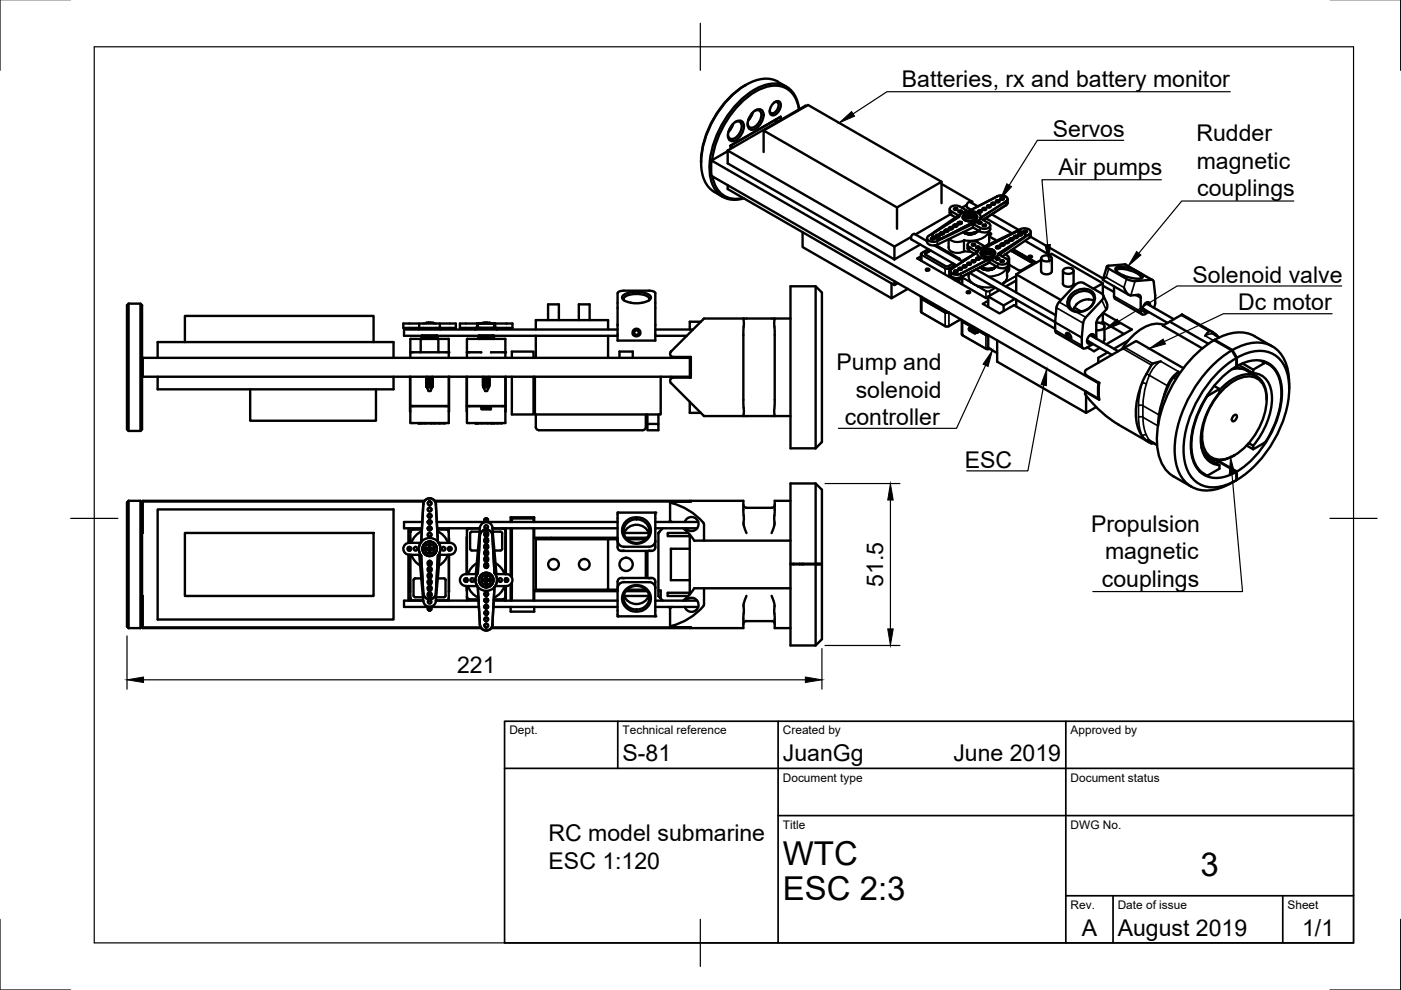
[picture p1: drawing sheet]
<svg xmlns="http://www.w3.org/2000/svg" width="297mm" height="210mm" viewBox="0 0 297 210" stroke-linecap="round" stroke-linejoin="round" font-family="sans-serif">
<!-- layer: Visible -->
<g fill="none" stroke="#000" stroke-width=".51">
<path d="M158.1 18a20.3 20.3 0 0 0-9.5 16.2M166.7 18.4a6.6 6.6 0 0 0-8-.7 20.7 20.7 0 0 0-10 17.5 6.8 6.8 0 0 0 4.5 6.5M148.6 34.2v.3M150.9 37.3l82 47.2h.1M150.9 34v3.3M151.1 37.4a5.1 5.1 0 0 0 6.5 4.6M154.3 32.1l-3.4 1.9 82 47.3M154.3 39.3v.8l35.3 20.3 .8-.4M154.3 31.9v2.7l35.3 20.4M154.3 31.9l35.3 20.4M154.9 30.9v.7M154.9 30.9l.5 .3"/>
<path d="M155.3 26.4l-.8 1.4M155.4 26.3l-.3 .7-.6 .9M155.6 26.1a1.31 1.31 0 0 1 1.9-.2 3.1 3.1 0 0 1-2.3 4 1.21 1.21 0 0 1-.8-1.7 4 4 0 0 1 1.2-2.1zM155.9 25.9a.99 .99 0 0 1 1.2 .2 .99 .99 0 0 1 .1 1.2l-.4 .9a1.75 1.75 0 0 1-2.1 1.1l-.4-.7M159.5 24l-.8 1.4M159.6 23.9l-.3 .7-.7 .9M159.8 23.7a1.31 1.31 0 0 1 1.9-.2 3.1 3.1 0 0 1-2.4 4 1.21 1.21 0 0 1-.7-1.7 4 4 0 0 1 1.2-2.1zM160.1 23.5a.99 .99 0 0 1 1.2 .2 .99 .99 0 0 1 .1 1.2l-.4 .9a1.75 1.75 0 0 1-2.2 1.1l-.3-.7M161.9 32.2v-4.5l9.4-5.4 28.3 16.2v4.6M161.9 27.7l28.3 16.3M164 21.9a.86 .86 0 0 1 1.5 0 2.16 2.16 0 0 1-1.8 2.5 1.44 1.44 0 0 1 0-2.1zM164.2 21.7l.4-.1a1.09 1.09 0 0 1 .1 1.8 .97 .97 0 0 1-1.4 .4l-.1-.3"/>
<path d="M164.3 25.5l.6 .3M164.6 25.6v-.3l-9.7 5.6M165.5 24.8l-.9 .5M165.5 24.8v.6M165.5 24.8l-10.6 6.1M169.4 23.2a5.1 5.1 0 0 0-6-5 14.5 14.5 0 0 0-8.9 6.8 20.9 20.9 0 0 0-3.5 8.9M169.4 23.2a5.4 5.4 0 0 0-5-5.5 12.1 12.1 0 0 0-8.4 4.5 20.3 20.3 0 0 0-5.5 14.7 5.4 5.4 0 0 0 5 5.5l2.2-.3M170.9 22.5l-.1-.1-16.5 9.5M199.6 38.5l-9.4 5.5v4.5M199.6 39l6.5 3.8v.3M170.2 49.2v3.2l18.8 10.8M189.6 52.3v2.7"/>
<path d="M189.6 59.6v.8M193.1 50.3l-3.5 2M193.9 49.6l2.7 1.5M193.9 49.6a.76 .76 0 0 0-.6 1.2l9.5 5.5M195.1 51.9l-5.5 3.1M195.3 54.3l-.8 .5 14.6 8.4 .4-.3M196.3 57.1l.5-.1 .2 .2-.4 .2zM196.6 50.5a1.3 1.3 0 0 0 .4 1.4 1.3 1.3 0 0 0 1.4 .1l.4-.1M196.6 51l-.2 .1M196.8 52.8l-1.5 .9v1.6M197.3 53.1l-1.1 .6v.3l4.4 2.5h.4M197.3 50.6l.5-.2 .3 .3-.5 .1z"/>
<path d="M197.3 53.1l-1.2 .8M198 49.3l-.2 .3a1.04 1.04 0 0 0 1.4 1l.7-.2M198 49.4l-.2 .2a1.04 1.04 0 0 0 1.4 1l.7-.2M198.1 52l6 3.5M198.2 52v.1M198.3 50l.5-.1 .2 .2-.4 .2zM198.5 49.9l.4-.1 .3 .2-.5 .2zM198.5 49.9l.4-.1 .3 .2-.4 .2zM198.6 52.3h.5l4.4 2.7M198.7 52.3l.3 .1M199.1 52.4l4.3 2.5M199.2 49.5l.5-.2 .3 .3-.5 .1z"/>
<path d="M199.4 49.4l.5-.2 .3 .3-.5 .1zM199.9 50.4l5.9-3-5.9 3.1M200.2 48.9l.4-.1 .3 .2-.5 .2zM200.3 48.8l.5-.1 .3 .2-.5 .2zM200.4 48.8l.4-.1 .3 .2-.5 .2zM201.1 48.4l.5-.2 .3 .3-.5 .2zM201.1 50.7v1.8M201.3 48.3l.5-.2 .2 .3-.4 .2zM201.3 44.3v.8M201.4 45.1l.3 .5M201.5 57.5a1.31 1.31 0 0 0 .5 1.3 1.31 1.31 0 0 0 1.4 .1l.3-.1M201.5 45.4l-7.4 4.3"/>
<path d="M201.7 44.8l1.5 .9-6.6 4.6a1.05 1.05 0 0 0 1.4 1l.8-.2M201.7 45.6l.9 .5M202 47.8l.5-.1 .3 .3-.5 .1zM202.1 55.9l-1.1 .6M202.2 44.2l.5-.1 .3 .3-.5 .1zM202.2 47.7l.5-.1 .3 .3-.5 .1zM202.3 57.5l.4-.2 .3 .3-.5 .2zM203 47.3l.5-.2 .2 .3-.4 .2zM203.1 59l-.7 .4M203.2 44.8l.4-.2 .3 .3-.5 .1zM203.2 47.2l.4-.2 .3 .3-.5 .2zM203.2 56.9l.5-.1 .2 .3-.4 .1z"/>
<path d="M203.2 58.9l-.7 .5M203.3 45.9l-5.3 3.5M203.4 54.8v.3M203.7 58.8l5.9-3.1v-.7v.7zM203.9 58.7v1.5M204.1 56.4l.5-.1 .3 .2-.5 .2zM204.2 49.2h.1M204.3 45.6a2.01 2.01 0 0 1 2.9 .3 1.32 1.32 0 0 1-1.8 1 1.17 1.17 0 0 1-1.3-1zM204.3 49.2v.1M204.4 49.2v.2M204.4 49.3v.1M204.5 49.3l.1 .2"/>
<path d="M204.7 49.3v.2M204.7 46.8l-.1-.6a1.08 1.08 0 0 1 1-.7 1.08 1.08 0 0 1 1.1 .7l-.1 .6M204.7 45.9l-.5 .4M204.8 49.4v.2M204.9 49.4v.2M204.9 43.5l-1 .5M205 49.4v.2M205 44l.9 .5M205.1 55.9l.5-.2 .2 .3-.4 .1zM205.1 49.4v.2M205.1 51.9l.2 1.1 1.4 .8M205.2 49.4v.2"/>
<path d="M205.3 49.4v.3M205.3 45.6l.2 .5M205.3 45.6l.3 .1M205.3 45.6l-.2 .1 .3 .1M205.3 45.9l.1 .3M205.3 45.9h.1M205.4 57.9v.7M205.4 49.4v.3M205.4 44.7h-.2l-1.7-.9-.7-.2a.97 .97 0 0 0-1.3 1l.2 .2M205.4 44.7a2.17 2.17 0 0 0-2 1.2 2.79 2.79 0 0 1 3.9-.8 1.05 1.05 0 0 1 .6 1.2 1.05 1.05 0 0 1-1 .8l-1 .3a2.17 2.17 0 0 0 2-1.2M205.4 49.5v.2M205.5 49.5v.2"/>
<path d="M205.5 57.8l18.2 10.5M205.6 46.1l.4 .2M205.6 49.5v.2M205.7 49.5v.2M205.7 45.7h-.1v.4l-.3 .2-.2-.1 .3-.3M205.7 45.7v.4M205.7 45.7l.3-.1 .2 .1-.2 .1M205.8 49.5v.2M205.9 59.8l-.1 .1M205.9 49.4v.3M205.9 45.9v.3zM205.9 45.9l.3 .3-.2 .1"/>
<path d="M206 49.4v.3M206 45.6l-.2 .5M206 55.3l.5-.1 .3 .2-.5 .2zM206 51.8l.5-.1 .3 .2-.5 .2zM206.1 49.4v.2M206.1 42.8l-.2 .1M206.2 49.4v.2M206.3 48.2l-7.6 3.7M206.3 47.5l-7.6 3.6M206.3 49.4v.2M206.4 49.4l-.1 .2M206.4 49.4v.2"/>
<path d="M206.5 49.4v.2M206.6 45.9l.5 .4M206.6 49.3v.2M206.7 49.3v.2M206.8 49.3v.1M206.8 49.2v.2M206.9 49.2v.2M206.9 57.1l16.9 9.7M206.9 49.2v.1M207 54.8l.4-.2 .3 .3-.5 .2zM207 52.4l.4-.2 .3 .3-.5 .1zM207 49.2v.1"/>
<path d="M207.1 49.2h.1M207.1 49.1v.1M207.1 53.5l-5.5 3.7a1.04 1.04 0 0 0 1.4 1l.7-.2M207.2 49.1a2.35 2.35 0 0 1-3 .1M207.2 53.5a1.93 1.93 0 0 1 2-1.2 1.88 1.88 0 0 0-2 1.4 2.03 2.03 0 0 0 2.2 1.3 2.2 2.2 0 0 0 2.3-1.2M207.3 43.8l-1.6-1a.76 .76 0 0 0-.6 1.2M207.4 44.8l.4-.2 .3 .3-.5 .1zM207.4 47.2l.4-.2 .3 .3-.5 .2zM207.5 48.9a3.4 3.4 0 0 1-3.2 .3v.1M207.9 46.2v.1l2 1.2a.97 .97 0 0 1-1.4 1l-.7-.2-1.5-.8v.7M207.9 46.2v.1M208 56.8h.1"/>
<path d="M208.1 53.2a2.01 2.01 0 0 1 2.9 .3 1.32 1.32 0 0 1-1.8 1 1.17 1.17 0 0 1-1.3-1zM208.1 56.8v.1M208.2 56.8v.2M208.3 44.2l.5-.1 .3 .3-.5 .1zM208.3 47.7l.5-.1 .3 .3-.5 .1zM208.3 56.9v.1M208.4 56.9v.2M208.5 54.3l-.1-.5a1.08 1.08 0 0 1 1-.7 1.08 1.08 0 0 1 1.1 .7l-.1 .5M208.5 53.5l-.5 .4M208.6 57v.1M208.6 57v.2M208.7 57v.2"/>
<path d="M208.8 57v.2M208.9 53.7l.2 .2 .4-.2 .3 .2 .2-.2M208.9 57v.2M209 57v.2M209 46.3l5.5 3.2M209.1 53.2l.2 .5M209.1 57v.2M209.1 53.2l.3 .1M209.1 53.2l-.2 .1 .3 .2M209.1 53.5l.1 .3-.1-.3M209.2 53.5l-.3 .2M209.2 57v.3"/>
<path d="M209.3 57v.3M209.3 43.7l.4-.2 .3 .3-.5 .2zM209.4 53.3v.4M209.4 57v.3M209.4 53.3h.1M209.5 57v.3M209.5 53.3v.4M209.6 57v.3M209.6 55l-5.9 3M209.7 57v.3M209.7 49.4l.5 .2-.5 .2M209.7 50.1l1.4 .8 .1 .2"/>
<path d="M209.7 49v2M209.7 53.5l.3 .2M209.7 53.5v.3M209.8 57v.2M209.8 53.2l-.2 .5M209.8 53.2l.2 .1M209.8 53.2l-.3 .1M209.9 57v.2M210 47.8a1.25 1.25 0 0 1-.5 1.3 1.25 1.25 0 0 1-1.4 .1l-1.8-1M210 57v.2M210 53.3l-.2 .2M210.1 57v.2"/>
<path d="M210.2 43.1l.5-.1 .3 .3-.5 .1zM210.2 57v.2M210.2 45.4l5.8 3.4M210.3 57v.1M210.4 56.9v.2M210.4 53.5l.5 .4M210.5 56.9v.2M210.6 56.8v.2M210.7 56.8v.2M210.7 56.8v.1M210.8 56.8v.1M210.9 56.8h-.1"/>
<path d="M210.9 56.7v.1M211 56.7a2.31 2.31 0 0 1-3.1 0v.1M211.2 42.6l.4-.1 .3 .2-.5 .2zM211.2 52.4l.4-.2 .3 .3-.4 .1zM211.2 54.8l.4-.2 .3 .3-.4 .2zM211.3 56.5a3.5 3.5 0 0 1-3.4 .2M211.4 52.3l.4-.2 .3 .3-.5 .1zM211.7 53.8a1.93 1.93 0 0 1-2 1.2l.2-.1M212.1 42.1l.5-.2 .2 .3-.4 .1zM212.1 51.8l.5-.1 .3 .2-.5 .2zM212.1 55.3l.5-.1 .3 .2-.5 .2zM212.3 51.7l.5-.1 .3 .2-.5 .2z"/>
<path d="M213 59.8v.1M213.1 51.3l.4-.2 .3 .3-.5 .1zM213.1 53.9a1.17 1.17 0 0 1 .9 1v2.2M213.2 51.2l.5-.2 .3 .3-.5 .1zM213.3 42.7l-5.4 3.5M213.3 43.5l-4.9 3.1M213.3 42.7l.2-.2a1.04 1.04 0 0 0-1.4-1l-.7 .2-6 3M213.5 56.6v2M213.6 42.2v1l-.3 .3M213.7 55.4v.8a1.5 1.5 0 0 1-2.1 .5l-1.7-1v-.8l1.7 1M214 56.1l2 1.2M214 50.7l.5-.1 .2 .3-.4 .1z"/>
<path d="M214 50.7l.5-.1 .3 .3-.5 .1zM214.2 50.6l.5-.1 .2 .3-.4 .1zM214.2 53.2h.3l4.5 2.7M214.3 53.1l.2 .1M214.5 53.2l4.4 2.5M214.8 52.8l4.9 2.9M214.9 50.2l.5-.2 .3 .3-.5 .2zM215.1 50.1l.5-.2 .3 .3-.5 .2zM215.2 49.2l-6 3.1 6-3M215.2 49.3l.7-.2a1.04 1.04 0 0 1 1.4 1l-5.6 3.7M215.2 49.2l.7-.2a1.04 1.04 0 0 1 1.4 1.1l-.2 .2M215.5 59.5l-2.2 1.2"/>
<path d="M215.5 58.2l9.4 5.4M215.5 58.2v3.8M215.9 49.6l.4-.1 .3 .3-.5 .1zM216.1 57.3h.4M216.1 49.5l.4-.1 .3 .3-.5 .1zM216.3 48.6l.8-.2a1.05 1.05 0 0 1 1.4 1l-6.6 4.6 1.7 1.1a.97 .97 0 0 1-1.3 1l-.7-.2M216.3 48.6l-7.5 3.6a3.5 3.5 0 0 0-2.6-1 .86 .86 0 0 0-1 1l2 1.2v.1M217 49l.5-.1 .3 .2-.5 .2zM217.3 51l5.2 3.1M218.1 54.4l.4-.2 .3 .3-.5 .1zM218.5 50.2l15.4 8.9M218.5 49.2v.9l-.3 .3-5.7 4"/>
<path d="M218.9 55.7v.3l-2.4 1.3M220.7 54.8v2.7M220.7 55.1l-5.2 3.1M220.8 54.5a1.42 1.42 0 0 1 2.2 .3 1.32 1.32 0 0 1-2.3 0zM222.3 54.2l.7-.4 10.8 6.3v2.4M223 54.8v2.7a1.32 1.32 0 0 1-2.3 0M225.4 57.4v2.8a1.32 1.32 0 0 0 2.2 0v-2.8M225.4 57.2a1.42 1.42 0 0 1 2.2 .2 1.32 1.32 0 0 1-2.2 0zM234.5 58.8l-.6 .5 5.5 3.2M234.7 56.5l-.9 2.8M236.7 57.5v-.2a4.5 4.5 0 0 1 3.8 .4l.4 .2a1.16 1.16 0 0 1 1 1.1M238.4 56.1l-3.4 .2-.3 .2 .4 .5 3.7 2.1 .8 .3 1.1 .2"/>
<path d="M238.4 56l.3 .1M238.7 56.1l5.7 3.3M240.7 59.6l3.4-.3h.3l.2 .6M242.1 58.2l.2 .5a3.5 3.5 0 0 1-3.1 .1l-1.2-.5a2.35 2.35 0 0 1-1.5-1.3 1.14 1.14 0 0 1 1.3-.4l1.9 .3 1.3 .6 1.1 .7M244.6 59.9l.3 2.7M27.3 64.4h2.5l.3 .3v26.3l-.3 .4M27.3 64.4l-.4 .3v26.3l.4 .4M27.3 64.4v27M29.8 64.4v27M30.1 75.9h116.2M30.1 79.9h116.2M30.3 75.9v4"/>
<path d="M33.4 79.9v2.6h50v-2.6M33.4 75.9v-3.4h50v3.4M39.2 72.5v-5.5h40v5.5M86.9 79.9l.1 7.3M87 71.9v4M87 79.9v6.2h.6M87 74.7h8.2M87.1 71.9h8M87.1 71.8l-.1 .1M88.8 69.5v.4M88.9 68.6v.9M89.3 71.8l-.2 2.9"/>
<path d="M89.5 71.2v.7v-.7M89.5 71.2v.7M89.6 71.2v.7M89.7 71.2v.7M89.8 71.2v.7M89.9 71.2v.7M90 71.2v.7M90.1 71.2v.7M90.2 71.2v.7M90.3 71.2v.7M90.4 79.9l.2 .1M90.4 71.2v.7"/>
<path d="M90.5 71.2v.7M90.6 80h1M90.6 80l-.2 .1M90.6 71.2v.7M90.7 71.2v.7M90.8 71.2v.7M90.8 68.4l.1 .1M90.8 68.4l-.7 .2M90.9 71.2v.7M90.9 68.4h.4M91 71.2v.7M91.1 71.2v.7"/>
<path d="M91.2 71.2v.7M91.3 71.2v.7M91.3 68.4l-.1 .1M91.3 68.4l.7 .2M91.4 71.2v.7M91.5 71.2v.7M91.6 71.2v.7M91.7 71.2v.7M91.7 79.9l-.1 .1 .1 .1M91.8 71.2v.7M91.9 71.2v.7M92 71.2v.7"/>
<path d="M92.1 71.2v.7M92.2 71.2v.7M92.3 71.2v.7M92.4 71.2v.7M92.5 71.2v.7M92.6 71.2v.7M92.7 71.2v.7M92.9 71.8l.1 .1M92.9 71.9l.1 2.8M93.3 68.6v.9h-7.8v-.9h11.1v.9h-3.3M93.4 69.5v.4M95.1 71.8v4.1"/>
<path d="M95.1 79.9v9.8l-8.1-.1M95.2 79.9l-.1 7.3M98.9 79.9l.1 7.3M99 79.9v9.8l8.2-.1M99.1 71.9h8M99.1 71.8l-.1 4.1M100.8 69.5v.4M101.2 68.6v.9h-3.7v-.9h11.1v.9h-3.6v-.9M101.3 68.6v.9h3.5v-.9M101.4 71.2v.7M101.5 71.2v.7v-.7M101.5 71.2v.7"/>
<path d="M101.6 71.2v.7M101.7 71.2v.7M101.8 71.2v.7M101.9 71.2v.7M102 74.7h-3M102 71.2v.7M102.1 71.2v.7M102.2 71.2v.7M102.3 71.2v.7M102.4 79.9l.2 .1M102.4 71.2v.7M102.5 71.2v.7"/>
<path d="M102.6 80h1M102.6 80l-.2 .1M102.6 71.2v.7M102.7 71.2v.7M102.8 68.4l.1 .1M102.8 71.2v.7M102.8 68.4l-.7 .2M102.9 71.2v.7M102.9 68.4h.4M103 71.2v.7M103.1 71.2v.7M103.2 71.2v.7"/>
<path d="M103.2 68.4v.1M103.2 68.4h.1M103.3 71.2v.7M103.3 68.4l.7 .2M103.4 71.2v.7M103.5 71.2v.7M103.6 71.2v.7M103.7 71.2v.7M103.7 79.9l-.1 .1 .1 .1M103.8 71.2v.7M103.9 71.2v.7M104 71.2v.7"/>
<path d="M104.1 71.2v.7M104.1 74.7h3.1M104.2 71.2v.7M104.3 71.2v.7M104.4 71.2v.7M104.5 71.2v.7M104.6 71.2v.7M104.6 71.2v.7v-.7M104.7 71.2v.7v-.7M105.4 69.5v.4M107.1 71.8l.1 .1M107.1 71.9v4"/>
<path d="M107.1 79.9v9.7M107.2 79.9l-.1 7.3M108.5 75.9v-1.4h4.6v1.4M108.5 79.9v8h4.6v-8M113.4 79.9v8h26.7v-8M113.6 69.9v-2h15.3v2M113.6 71.2v4.7M116.2 67.9v-3.4h2.3v3.4M122.7 67.9v-3.4h2.3v3.4M128.9 71.2v4.7M130.9 69.9h-45.2v1.3h45.2M131.3 75.9v-1.4h2.9v1.4"/>
<path d="M132.3 61.6h5.3a1.24 1.24 0 0 1 1.3 .6v10h-8v-10M132.3 61.6a1.26 1.26 0 0 0-1.3 .5M132.3 63.7l-.1-.2a2.04 2.04 0 0 1 2.2-1.1h1.7a1.75 1.75 0 0 1 1.6 1.1l-.1 .2M134.2 70.9a.8 .8 0 0 1 .8-1.1 .8 .8 0 0 1 .6 1.1 .8 .8 0 0 1-1.3 .2l-.1-.2M136.1 64.2a2.19 2.19 0 0 0 1.9-1.1 2.24 2.24 0 0 0-2.3-1.2l-2.1 .1a1.89 1.89 0 0 0-1.7 1.1 2.39 2.39 0 0 0 2.1 1.1h2.1M138.9 71.2h6.7M138.9 69.9h8M142.2 74.5h.1M142.2 74.5v.1M142.2 75.5v.4M142.2 79.9v.4M142.3 74.5a.67 .67 0 0 0-.2 .8 .67 .67 0 0 0 .6 .4h3.8v4.4h-3.8a.67 .67 0 0 0-.6 .4 .67 .67 0 0 0 .2 .7"/>
<path d="M146.2 75.7v.2M146.2 79.9v.2M146.3 75.9v4M148.6 68.2h-2.4v1.7M157.7 67.5l-.1 20.7h6.6v-20.7M157.7 67.5h-8.4l-7 7M157.7 67.5h6.5M164.2 67.5h3.4M167.6 60.7h5.3l1.4 1.3v31.7l-1.4 1.4h-5.3zM172.9 60.7v34.4M189 60.1v3.1l3.5-2M195.3 62.9l.1 3.4 5 2.9h.7l2.6-1.5"/>
<path d="M195.3 63.1l.1 .3 5 2.8h.8M203.9 67.9v3.1l5.1 2.9h.8M203.9 67.9l.2 .3M204.9 61.9l.5-.2 .3 .3-.5 .2zM205.5 69.6l.3 .1v.5l-.3-.2zM205.8 69.4v-.2l-1.7-1 4.9 2.8M205.9 70.1l-.1 .1M205.9 69.9l.3 .1 .1 .4-.3-.1zM206 69.3l-.6 .3M206.3 70.4h-.1M206.4 70.1l.3 .1v.5l-.3-.1zM206.5 69.5l-.6 .4"/>
<path d="M206.9 69.8l-.5 .3M207.1 70.5l.2 .1v-.6l1.7 1M207.3 70.4l-.6 .3M207.3 60.7h.1M209.1 71l.5 .1M209.5 63.8l-1.1 .6 3.5 2.1 3.1-1.8 8.7 5M209.5 62.9l3.3 1.9v1.1M209.5 62.9v2.2M209.5 71.1v2.7l1.9 1.1M211.4 72.2v4.5l18.9 10.8M211.9 61.5l-2.4 1.4M215.2 63.4l-2.4 1.4"/>
<path d="M215.5 63.6v1.4M223.7 70l.3 .6 5.6 3.2M223.7 68.4v1.6M226 70.7l.2-.1a.98 .98 0 0 1 .8 1.4h-.3l-.6-.4zM226.7 70.7a.44 .44 0 0 0-.2 .6 .44 .44 0 0 0 .6 .2M227 62.5a3.4 3.4 0 0 1 4.7-.6 2.48 2.48 0 0 1-1.2 3.8 3 3 0 0 1-3.7-.2 1.99 1.99 0 0 1 .2-3zM227.4 62.8a3 3 0 0 1 4.1-.5 2.24 2.24 0 0 1-1.2 3.4 2.35 2.35 0 0 1-3.6-1 2.21 2.21 0 0 1 .7-1.9zM227.6 65.8l.2-.6 1.4 .9M229.4 71.5v1.7l.2 .7 .7-.1 1.4-.9M229.6 68.5l-.2 3M230.2 67.3l-.4 .6-.1 .6M230.3 78.4a.76 .76 0 0 0 .1 1.2l2.7 1.6"/>
<path d="M230.5 73.7l1.4 .8 1.3-.7M230.8 63.5l1.1 .3M230.8 63.5a2.77 2.77 0 0 0-2.9 1.6v.2M230.9 72.4l-.2 .1-.2-.3 5.3 3M231.1 71l6 3.5M231.1 71l.4 .1 .1 .2M232 71.5a.53 .53 0 0 0-.2-.6 .53 .53 0 0 0-.7 .1l-.6 .9a.59 .59 0 0 0 0 .8 .59 .59 0 0 0 .9 0M232.4 68.6v3.2M232.4 68.4h.5a.97 .97 0 0 1 1.2 1.1 1.63 1.63 0 0 1-1.7 .5M233.5 62.2l-3.7-2.2a1.56 1.56 0 0 0-1.8 .4l-3.8 4.2-.5 3.8M233.6 62.2a.88 .88 0 0 1 0 1.5M233.6 63.7l-3.4 3.6"/>
<path d="M233.8 66.4v1.8l4.5 2.6M233.8 60.6l2.4 1.3M233.8 68.2l-.4 .3M233.8 60.1l-2 1.1M233.9 62.6a3.3 3.3 0 0 1 .8 2.7l-.2 .3M233.9 66.4l6.1 3.5-5.5 3.1M234.2 69.2v2.8M234.2 71.9l-.4 .6M234.5 65.7l-1.7 1.9-.4 1M234.8 74.7l-1.9 1.2-.1 1M236.2 62.8l.3 .6 5.6 3.2M236.2 60.7v2.1"/>
<path d="M238.1 73.9l-7.8 4.5M238.1 73.9l2.8-1.6 10 5.8M238.3 60.9a2.36 2.36 0 0 0 1.5 1.7l1.5-.1M239.2 72.2l-3 1.7M241.3 62.5h.2l.3 .4 .1 3.5 .5 .3 1.1-.5M242.3 65.4l5.2 3.1M242.3 65.4l.2 .3 .2-.1M243.4 64.5l-.1-.2-.4-.1 6 3.5M243.8 64.8a.53 .53 0 0 0-.2-.7 .53 .53 0 0 0-.7 .2l-.6 .8a.59 .59 0 0 0 0 .8 .59 .59 0 0 0 .9 0M244.9 62.6v1.7M244.9 64.3l-.3 .9M246.1 76.6l-.6 .2a1.83 1.83 0 0 0-1.9 1.5l-.2 .5a16.4 16.4 0 0 0-2.3 11.2 5.6 5.6 0 0 0 1.8 3.3l.4 .2a1.07 1.07 0 0 0 1.2 .5"/>
<path d="M246.8 68.9a5.8 5.8 0 0 0-5.8 1.5 14.7 14.7 0 0 0-3.1 3.6M248 68.2l8.2 4.7M249.9 78.8l-1.7 2.2-1.4 2.9M250.4 66.8l-3.9 2.2 8.4 4.9M250.6 66.7l6.6 3.7M250.6 66.7l-.2 .1M250.6 66.7h.1M255.5 71.2l.4-.5a.78 .78 0 0 1 .6-.5 .78 .78 0 0 1 .8 .3l1 1M257.4 72.1l3.8 2.2 .9 1.6v1.8M257.4 72.1a26.9 26.9 0 0 0-12.1 20.7 9.4 9.4 0 0 0 2.8 7.7l4.5 2.7M257.5 71l1 .6M257.5 72v.2"/>
<path d="M257.5 72l3.8 2.2M257.5 72a8.5 8.5 0 0 1 8.5-.7l3.7 2.1M261.1 78.3l1.8-.2a6.8 6.8 0 0 1 3.6 1.7M261.2 74.3a26.8 26.8 0 0 0-12.2 21 8.8 8.8 0 0 0 3.6 7.9 7.8 7.8 0 0 0 7.2-.1l2.3-1.3M261.3 74.2l.2 .4a3.5 3.5 0 0 1 .7 3h-.1M261.3 74.2a8.6 8.6 0 0 1 8.5-.7 7.9 7.9 0 0 1 3.4 6.2l.1 1.6M262 77.7l.9 .5M262.1 77.7l.6 .3M262.1 77.7a21.3 21.3 0 0 0-9.6 16.7 6.7 6.7 0 0 0 3.2 6.5 7.1 7.1 0 0 0 6.4-.9M262.1 75.9a24.7 24.7 0 0 0-11.2 19.4 8.1 8.1 0 0 0 3.3 7.3 7.2 7.2 0 0 0 6.6-.1l1.3-.7M262.3 77.6a6.6 6.6 0 0 1 7.1-.3 7.1 7.1 0 0 1 2.4 6 21.3 21.3 0 0 1-9.5 16.7M262.3 75.8a8 8 0 0 1 7.8-.6 7.3 7.3 0 0 1 3.2 5.8 23.2 23.2 0 0 1-5.4 15.7 21.1 21.1 0 0 1-5.6 5"/>
<path d="M262.7 77.4l3 1.7M263.4 77.1l2.3 1.3M264.5 78.4l.2 .4M265.7 79.1a4.3 4.3 0 0 1 3.9 4.4 15.9 15.9 0 0 1-3.9 11M267.7 76.5l1.2 .7M268.4 76.9l-2.7 1.5v.7M268.4 76.9a6 6 0 0 1 3.2 5.4 18.6 18.6 0 0 1-3.5 11.6l-2.4 1.4M27.3 91.4h2.5M53 82.5v6.7h26.7v-6.7M87.6 86.1h-.6v3.5M87.6 86.1h7.5M88.7 89.8h.1"/>
<path d="M88.7 89.7v.1M88.8 89.8h.3M89.1 89.8h.4M89.1 89.7v.1M89.5 89.7v.1M89.9 89.7l-.4 .1M90.3 89.7l-.4 .1M90.3 89.8h1.2M90.4 80.1h1.3M90.4 80.3h1.3M90.4 80.4h1.3M90.4 80.6h1.3"/>
<path d="M90.4 80.7h1.3M90.4 80.9h1.3M90.4 81.1h1.3M90.4 81.2h1.3M90.4 81.4h1.3M90.4 81.5h1.3M90.4 81.7h1.3M90.4 80.1h.1M90.4 80.3v.1M90.4 80.6v.1M90.4 80.9h.1M90.4 81.1v.1"/>
<path d="M90.4 81.4v.1M90.4 81.7h.1M90.4 80.1l.2 .1M90.4 80.4l.2 .1M90.4 80.7l.2 .1M90.4 80.9l.2 .1M90.4 81.2l.2 .1M90.4 81.5l.2 .1M90.4 81.7l.2 .1M90.4 81.9h1.3M90.4 81.9l.1 .1M90.5 82v.1"/>
<path d="M90.5 82h1.2M90.5 82.1h1.1M90.6 80.2h1M90.6 80.5h1M90.6 80.8h1M90.6 81h1M90.6 81.3h1M90.6 81.6h1M90.6 81.8h1M90.6 82.1h1M90.6 81.8l-.2 .1M90.6 80.2l-.2 .1"/>
<path d="M90.6 80.5l-.2 .1M90.6 80.8l-.2 .1M90.6 81l-.2 .1M90.6 81.3l-.2 .1M90.6 81.6l-.2 .1M91.5 89.7v.1M91.6 82.1l-.3 .8h-.4l-.4-.8M91.6 81.8l.1 .1M91.7 82l-.1 .1M91.7 81.9v.1M91.7 80.1l-.1 .1 .1 .1M91.7 80.4l-.1 .1 .1 .1"/>
<path d="M91.7 80.7l-.1 .1 .1 .1M91.7 80.9l-.1 .1 .1 .1M91.7 81.2l-.1 .1 .1 .1M91.7 81.5l-.1 .1 .1 .1M91.7 80.1h.1M91.7 80.3v.1M91.7 80.6v.1M91.7 80.9h.1M91.7 81.1v.1M91.7 81.4v.1M91.7 81.7h.1M91.7 81.7l-.1 .1"/>
<path d="M92 89.7v.1M92.2 89.7l-.7 .1M92.2 89.8h.9M93.1 89.7h.2M93.3 89.8h.9M94.2 89.7h.2M99 86.1h.6M99.6 86.1h2.5v.7h2v-.7h2.5M99.6 86.1h7M100.7 89.7l.2 .1M100.9 89.8h.2M100.9 89.7v.1"/>
<path d="M101.1 89.8h.2M101.1 89.7v.1M101.3 89.8h.8M101.3 89.7v.1M101.4 89.7v.1M102.1 89.7h1.3M102.4 80.1h1.3M102.4 80.3h1.3M102.4 80.4h1.3M102.4 80.6h1.3M102.4 80.7h1.3M102.4 80.9h1.3"/>
<path d="M102.4 81.1h1.3M102.4 81.2h1.3M102.4 81.4h1.3M102.4 81.5h1.3M102.4 81.7h1.3M102.4 80.1h.1M102.4 80.3v.1M102.4 80.6v.1M102.4 80.9h.1M102.4 81.1v.1M102.4 81.4v.1M102.4 81.7h.1"/>
<path d="M102.4 80.1l.2 .1M102.4 80.4l.2 .1M102.4 80.7l.2 .1M102.4 80.9l.2 .1M102.4 81.2l.2 .1M102.4 81.5l.2 .1M102.4 81.7l.2 .1M102.4 81.9h1.3M102.4 81.9l.1 .1M102.5 82h1.2M102.5 82l.1 .1M102.5 82.1h1.1"/>
<path d="M102.6 80.2h1M102.6 80.5h1M102.6 80.8h1M102.6 81h1M102.6 81.3h1M102.6 81.6h1M102.6 81.8h1M102.6 82.1h1M102.6 81.8l-.2 .1M102.6 80.2l-.2 .1M102.6 80.5l-.2 .1M102.6 80.8l-.2 .1"/>
<path d="M102.6 81l-.2 .1M102.6 81.3l-.2 .1M102.6 81.6l-.2 .1M102.6 82.1h-.1M103.4 89.8h.9M103.6 82.1l-.3 .8h-.4l-.4-.8M103.6 81.8l.1 .1M103.7 82l-.1 .1M103.7 81.9v.1M103.7 80.1l-.1 .1 .1 .1M103.7 80.4l-.1 .1 .1 .1M103.7 80.7l-.1 .1 .1 .1"/>
<path d="M103.7 80.9l-.1 .1 .1 .1M103.7 81.2l-.1 .1 .1 .1M103.7 81.5l-.1 .1 .1 .1M103.7 80.1h.1M103.7 80.3v.1M103.7 80.6v.1M103.7 80.9h.1M103.7 81.1v.1M103.7 81.4v.1M103.7 81.7h.1M103.7 81.7l-.1 .1M104.2 89.7v.1"/>
<path d="M104.3 89.8h.4M104.3 89.7v.1M104.7 89.7v.1M105.5 89.7l-.8 .1M106.4 89.7l-.9 .1M106.6 86.1h.5M113.6 87.9v2.6a.67 .67 0 0 0 .7 .7h22a.7 .7 0 0 0 .6-.7M136.9 87.9v2.6M137.3 87.9v3.3h2.3v-1.3h-2.3M139.6 87.9v2M142.2 81.2h.1M142.3 81.2l7 7h8.4"/>
<path d="M146.2 85.2v2.3h2.4M164.2 88.2h3.4M230.3 83.9a25 25 0 0 0 6.9 6.1M230.3 83v.1M230.4 83.1l-.3 .1M232.9 81.2v3.3M233.1 81.2l-.2 1.8 .2 1.8-2.7-1.6-.4 .1 .3 .6v3.6l2.1-1.2M233.1 81.2l-.2 .1M237.2 90.1l6.5 3.7M244.1 93.7l1.2 .7M246.9 83.9a17.8 17.8 0 0 0-1.4 6.3M254.3 99.9l1.1 .7"/>
<path d="M254.7 94.8a3.9 3.9 0 0 0 5.9 2.3l.9-.5M255.3 96.5l1.2 .7M255.5 96.9l3.1 1.7v.8l-2.4 1.3M255.9 84.1a18.3 18.3 0 0 0-3.1 12.3 5.7 5.7 0 0 0 3.1 4.4M256.2 83.8l-.3 .3M257.4 81.8l1.2 .7-2.4 1.4M258.3 97.9l.2-.1 3.7 2.2-.1 1.8M258.4 97.9l3.7 2.1v1.8M258.4 97.9l-.6 .3M258.6 82.5v.7a15.9 15.9 0 0 0-4 11 4.3 4.3 0 0 0 4 4.4M258.6 82.7a8.4 8.4 0 0 1 6.7-3.3 4 4 0 0 1 3.2 4l.1 1M258.7 97.6l-.8 .5"/>
<path d="M258.8 97.6l-.3 .2M259 82.9a8.1 8.1 0 0 1 6.4-3 3.9 3.9 0 0 1 3.1 3.7 14.4 14.4 0 0 1-7.8 13.4 3.9 3.9 0 0 1-5.7-3.3 14.5 14.5 0 0 1 4-10.8zM261.5 88.2l.5-.3a.79 .79 0 0 1 .1 .9 .79 .79 0 0 1-.9 .4v-.5zM261.7 96.5l-.2 .2M264.8 94l.9 .5v.8l-1.4-.8M268.5 84.4v.3M273.3 81.3v1.1M27.3 106.2l-.4 .3v26.3l.4 .4M27.3 106.2v27M27.3 106.2h2.5l.3 .3v26.3l-.3 .4M29.8 106.2v27M33.4 108h50v23.4h-50z"/>
<path d="M39.2 113h40v13.4h-40zM86.6 112v3.1M86.6 116v.7M86.6 117.6v9.8M86.9 116v.7M86.9 117.6l.1 7.9M87 116v.7M87 112v3.1M87 117.6v9.8M87 114.1l-.1 1M87 116.5h.1M87 116.2v.1"/>
<path d="M87.2 117.6l.7 1.3 1.2 1M89.3 117.8l.4 8M89.3 114.9l-.1 .2h-2.4a1.27 1.27 0 0 0-1.3 1.3 1.27 1.27 0 0 0 1.3 1.2h2.1l.8 9.9M89.3 114.9a2.3 2.3 0 0 0 0 2.9M89.4 112.6l-1.3 1-.9 1.5M89.5 112.3h-1.9l-.5 .3-.1 .2M89.5 110.7h-3.8v1.3h3.8M89.9 106.3h-59.6v6.7h-.2M90 106.2h-59.7v.1M90.7 112h.8M90.7 110.7h.8M90.7 112.1h.8"/>
<path d="M90.7 110.5v.1M90.7 112.3h.7M90.8 116.2h-.4v.2v.1h.4M90.8 116.2h.1M90.8 116.5h.1M90.8 116.5l.1 .1M90.8 116.2v.1M90.8 116.4v.1M90.9 116.3v.2M90.9 116.1v.1M90.9 116.5v.1M90.9 116.6l.3-.1v.5"/>
<path d="M90.9 115.7v.4M90.9 116.6v.4M90.9 116.1h.1M90.9 116.5h.1M90.9 116.2v.1M90.9 116.2h.1M90.9 116.1l-.1 .1M90.9 115.7h.4M90.9 117h.4M90.9 112.3h.1M91 106.3h.2M91 116.1l-.1 .1"/>
<path d="M91 116.1h.2M91.1 116.1h.1M91.2 116.1l.1 .1M91.2 112.3h.1M91.2 116.1v.1M91.2 115.7v.4M91.2 116.2h.1M91.2 116.5h.1M91.3 116.1l.1 .1M91.3 116.2h.1M91.3 116.5h-.4M91.3 116.2v.3"/>
<path d="M91.3 116.2v.1M91.3 116.4v.1M91.3 116.2h.4v.2v.1h-.4M91.4 116.5l-.1 .1M91.4 110.5v.2M91.4 112.3h-.6M91.5 110.6v.1M92.1 106.2h54.2v.1M92.2 106.3l54.1 .1M92.4 106.9l.4 8M92.4 106.9a1.35 1.35 0 0 0-1.3-1.2 1.35 1.35 0 0 0-1.4 1.2l-.4 8M92.6 110.7h38.3"/>
<path d="M92.7 112.3h1.9l.5 .3v.2M92.7 112h9M92.7 112.6l1.4 1 .9 1.5M92.8 117.8l-.4 8M93 115.1h2.4M93 115.1l-.1-.2a2.3 2.3 0 0 1 0 2.9 2.3 2.3 0 0 0-.2-3.1 2.3 2.3 0 0 0-3.2 0 2.3 2.3 0 0 0-.2 3.1M95 117.6l-.8 1.3-1.1 1M95.1 117.6v9.8M95.1 116.5h.1M95.1 116.2v.1M95.1 112v3.1M95.1 114.1l.1 1"/>
<path d="M95.2 116v.7zM95.2 116v.7M95.2 117.6l-.1 7.9M95.4 117.6h-2.1l-.9 9.9M95.4 115.1a1.26 1.26 0 0 1 1.2 1.3 1.26 1.26 0 0 1-1.2 1.2M99 112v9.7M99 113.9l-.1 7.8M99.6 112.1h2.1M99.6 112l-.5 .3-.1 .3M99.7 113.1v3.3M99.7 116.4l.3 .3h1.3M101.1 119.4l-1.2 1-.7 1.3"/>
<path d="M101.7 112.7h-1.7l-.3 .4M101.7 113.6l-.4 7.9M101.8 113.6a1.35 1.35 0 0 1 1.3-1.3 1.35 1.35 0 0 1 1.3 1.3M101.8 113.5a1.35 1.35 0 0 1 1.3-1.2 1.35 1.35 0 0 1 1.3 1.2M102.8 112h.6M102.8 110.5h.1M102.8 110.1v.4M102.8 112.1h.5M102.8 110.4l.1 .1M102.9 110l-.1 .1M102.9 110h.3M102.9 110.5v.2"/>
<path d="M102.9 110.6h.3M103.2 110.7a.39 .39 0 0 0 .2-.6 .39 .39 0 0 0-.6 0 .39 .39 0 0 0 .2 .6M103.2 110l.1 .1M103.2 110.5h.1M103.2 110.5v.2M103.3 110l.1 .1M103.3 110.1h.1M103.3 110.5h.1M103.3 110.4l-.1 .1M103.3 117.4h-.5M103.4 110.4l-.1 .1M103.4 110.1v.4"/>
<path d="M104.4 113.6l.4 7.9M104.4 112.1l2.2-.1 .3 .1 .2 .5M104.4 112h26.5M104.5 112.7h1.6l.4 .4-.1 3.4-.3 .2h-1.3M105.1 119.4l1.1 1 .8 1.3M107.1 112v9.7M107.3 112l-.1 9.7-.1-7.8M108.3 110.7v-1h5v1M108.3 112v10.1M108.5 110.7v-.8h4.6v.8M108.5 112v10.4M113.1 112v15.4"/>
<path d="M113.3 112v2h17.6M116.9 114v.2h14M128.9 114.3v10.7h-15.3v-10.7h17.3M131 114.7a1.27 1.27 0 0 0 1.3 1.2M131.7 116.8h6.4M132.5 113l-.2 .2M132.7 114h4.5M132.8 111a2.74 2.74 0 0 1 3.2-.7 2.74 2.74 0 0 1 1.6 2.9 2.74 2.74 0 0 1-3.2 1.9 2.74 2.74 0 0 1-2.1-3.1zM132.9 112.1a2.85 2.85 0 0 1 4.7 .9h-5.3zM132.9 114.3h4M136.1 109.9a2.83 2.83 0 0 1 1.7 3.5 2.83 2.83 0 0 1-3.5 1.8 2.8 2.8 0 0 1-2.3-3 2.8 2.8 0 0 1 2.9-2.5l1.2 .2M136.9 114v.2h-4.1"/>
<path d="M136.9 116.8v5.7M137.3 116.8v5.7M137.4 113l.2 .2M138.9 116v-7.3h-8v7.3a.86 .86 0 0 0 1.4 .7M138.9 114.7a1.27 1.27 0 0 1-1.3 1.2h-5.3M138.9 112h8.9M138.9 110.7h9.1M139 116a.85 .85 0 0 1-.5 .8 .85 .85 0 0 1-.9-.1M139.9 112.7l-.3 .4M140.5 112l-.9 1v13.4l.9 1M142.1 106.5v4l.4 .2M142.1 110.4l-.3 .3"/>
<path d="M142.3 106.6l-.2-.1 4.4-.1v-.2h11.1v5l.7 1.8M142.3 106.6a12.7 12.7 0 0 1 6.9 4.5l.1 3.5h-2.1l-1.1-1.4-1.3-1.2M145.2 110.7a1.49 1.49 0 0 1 2.1-.9 1.49 1.49 0 0 1 .4 2.3 1.49 1.49 0 0 1-2.3-.1M145.9 113h-4.3v.7h4.6M146.2 113.3v12.7M146.2 116.3h-4v6.7h4M149.3 114.6h18.3M157.6 107a.67 .67 0 0 0 .7 .7h5.3M164.3 107a.67 .67 0 0 1-.7 .7M167.6 102.5h5.3l1.4 1.3v15.7h-6.7zM167.6 119.7h6.7v15.8l-1.4 1.4h-5.3zM167.6 106.2h-3.3l-.1 5-.6 1.8"/>
<path d="M168.2 119.5v.2M169.6 119.5v.2M170 119.5v.2M170.3 119.5v.2M172.9 102.5v17M172.9 119.7v17.2M173.4 119.5v.2M173.7 119.5v.2M256.2 100.7l-.3 .1M27.3 133.2h2.5M30.1 126.4h.2v6.6h71.6M30.3 133v.2h71.7"/>
<path d="M87 126.7l.1 .3 .5 .3h2.1M87.7 126.3l.3 .3M88 126.6h1.7M88 122.6h1.3M88 122.6l-.3 .4v3.3M89.7 127.4h-4v1.3h15.8M90.7 129.2h.1M90.7 128.9h.1M90.7 128.9v.3M90.8 127.4h.6M90.8 127.3h.5M90.8 129.2h.1"/>
<path d="M90.8 128.9h.1M90.8 129.2l.1 .1M90.8 121.9h.5M90.9 129.2h.1M90.9 129.3h.1M90.9 128.8v.1M90.9 128.7v.1M90.9 129.3v.1M90.9 129.4h.3M90.9 128.7h.3M90.9 128.8l-.1 .1M90.9 128.9h.1"/>
<path d="M91 128.7a.39 .39 0 0 0-.2 .6 .39 .39 0 0 0 .6 0 .39 .39 0 0 0-.2-.6l.1 .2M91.2 129.3v.1M91.3 128.8l.1 .1M91.3 129.2h-.1M91.3 129.2h.1M91.3 128.9h.1M91.4 129.2l-.1 .1M91.4 128.9v.3M92.4 127.4h9.1M92.4 127.4a1.35 1.35 0 0 1-1.3 1.2 1.35 1.35 0 0 1-1.3-1.2M92.4 125.8a1.35 1.35 0 0 1-1.3 1.2 1.35 1.35 0 0 1-1.4-1.2M92.8 122.6h1.4l.3 .4"/>
<path d="M94.5 123v3.3M94.5 126.3l-.3 .3h-1.7M95.1 126.7l-.2 .5-.3 .1h-2.2M98.9 124.3l.1 .9M98.9 122.6v.8M99 123.1h.1M99 124.3v3.1M99 126.5l.3 .5 .3 .1M99 122.8v.1M99 123.3v-.6v.6M99.2 124.3l.9 1.4 1.3 1M99.6 127.1h1.9"/>
<path d="M101.2 124.3l-2.4-.1a1.26 1.26 0 0 1-1.3-1.2 1.26 1.26 0 0 1 1.3-1.3h2.1l.9-9.8a1.35 1.35 0 0 1 1.3-1.2 1.35 1.35 0 0 1 1.3 1.2l.9 9.8h2.1a1.26 1.26 0 0 1 1.2 1.3 1.26 1.26 0 0 1-1.2 1.2l-2.4 .1-.1 .2M101.2 124.2l.1 .3a2.3 2.3 0 0 1 0-3 2.3 2.3 0 0 0 .2 3.2 2.3 2.3 0 0 0 3.2 0 2.3 2.3 0 0 0 .2-3.2 2.3 2.3 0 0 1 0 3M101.3 124.5l.4 7.9M101.8 132.4a1.35 1.35 0 0 0 1.3 1.3 1.35 1.35 0 0 0 1.3-1.3M102.4 122.8h.4M102.4 123.2h.4M102.4 122.8v.3M102.7 128.7h.8M102.7 127.4h.8M102.7 128.7v.2M102.8 127h.6l-.7 .1M102.8 123.2h.1"/>
<path d="M102.8 122.8h.1M102.8 123.1l.1 .1M102.8 122.8v.1M102.8 123.1v.1M102.9 123.2v.4h.2h.2l-.1-.4M102.9 122.7v-.4h.2h.2l-.1 .4M102.9 123.2h.1M102.9 122.7v.1M102.9 122.8h.1M102.9 122.8v.4M102.9 122.7l-.1 .1M102.9 127.1h.1"/>
<path d="M103 133h.2M103 122.7l-.1 .1M103.1 123.2h.1M103.1 122.8h.1M103.2 122.7h-.2M103.2 123.2h-.2M103.2 122.7l.1 .1M103.2 127.1h.1M103.2 123.2h.1M103.2 122.7v.1M103.3 123.2h.4M103.3 122.8h.4"/>
<path d="M103.3 122.7l.1 .1M103.3 123.2h-.1M103.3 122.8h.1M103.3 122.8v.1M103.3 123.1v.1M103.3 122.9v.1M103.3 123v.2M103.4 123.1l-.1 .1M103.4 128.7v.2M103.5 127.3h-.8M103.7 122.8v.3M104.6 128.7h26.3"/>
<path d="M104.7 127.4h26.2M104.8 124.5l-.4 7.9M107 124.3l-.9 1.4-1.4 1M107.1 122.8v.1M107.1 123.1h.1M107.1 122.7v.6M107.1 124.3v3.1M107.1 125.2h.1M107.1 126.5l-.2 .5-.3 .1h-1.9M107.2 122.7v.6M107.2 124.3l.1 3.1M107.3 122.6v.8"/>
<path d="M108.3 123.9v3.5M108.3 128.7v1h5v-1M108.5 123.5v3.9M128.9 125h2M130.9 123.4v7.3h8v-7.3M130.9 125.3h-17.6v2.1M130.9 125.2h-17.5v.1M131.7 122.5h6.4M132.3 123.4h5.3M132.3 123.4a1.29 1.29 0 0 0-1.3 1.3M132.3 122.6a.88 .88 0 0 0-1.4 .7M132.3 126.1l.2 .3"/>
<path d="M132.3 126.4h5.2M132.3 126.3a2.83 2.83 0 0 0 2.6 1.8 2.83 2.83 0 0 0 2.7-1.8M132.7 125.3h4.5M132.8 125.2h4.3M132.8 125.2a2.74 2.74 0 0 1 3.2-.8 2.74 2.74 0 0 1 1.6 2.9 2.74 2.74 0 0 1-3.2 1.9 2.74 2.74 0 0 1-2.1-3zM132.9 125h4M136.1 129.5l-1.6 .2a2.84 2.84 0 0 1-2.5-3.4 2.84 2.84 0 0 1 3.6-2.2 2.77 2.77 0 0 1 2.4 2.5 2.77 2.77 0 0 1-1.9 2.9M137.6 126.1l-.2 .3M137.6 122.6a.88 .88 0 0 1 1.4 .7M137.6 123.4a1.29 1.29 0 0 1 1.3 1.3M138.9 128.7h9.1M138.9 127.4h8.9"/>
<path d="M139.6 125.2h.5v1.7M141.8 128.7l.3 .2M142.5 128.7l-.4 .2v4M145.4 127.3a1.49 1.49 0 0 1 2.3-.1 1.49 1.49 0 0 1-.4 2.3 1.49 1.49 0 0 1-2.1-.8M146.2 125.7h-4.6v.7h4.3M146.3 133v.2h-42.2M146.3 133h-42.1M149.3 124.7v3.4M158.3 126.3l-.7 1.9v5h-11.1v-.2h-4l-.4-.2a13.5 13.5 0 0 0 7.1-4.6l.1-.1M158.3 131.7h5.3M158.3 131.7a.67 .67 0 0 0-.7 .6M163.6 126.3l.6 1.9 .1 5h3.3"/>
<path d="M163.6 131.7a.67 .67 0 0 1 .7 .6M167.6 124.7h-20.4l-1.1 1.4-1.3 1.2"/>
<circle cx="134.9" cy="70.5" r=".5"/>
<circle cx="102.4" cy="86.4" r=".33"/>
<circle cx="103.1" cy="86.4" r=".33"/>
<circle cx="103.7" cy="86.4" r=".33"/>
<circle cx="86.8" cy="116.4" r=".39"/>
<circle cx="88.1" cy="116.4" r=".39"/>
<circle cx="91.1" cy="116.4" r="1.53"/>
<circle cx="91.1" cy="116.4" r="1.03"/>
<circle cx="91.1" cy="109.4" r=".39"/>
<circle cx="91.1" cy="113.4" r=".39"/>
<circle cx="91.1" cy="119.6" r=".39"/>
<circle cx="91.1" cy="119.3" r=".39"/>
<circle cx="91.1" cy="110.7" r=".39"/>
<circle cx="91.1" cy="106.7" r=".39"/>
<circle cx="91.1" cy="112" r=".39"/>
<circle cx="91.1" cy="108" r=".39"/>
<circle cx="94.1" cy="116.4" r=".39"/>
<circle cx="95.4" cy="116.4" r=".39"/>
<circle cx="103.1" cy="119.7" r=".39"/>
<circle cx="103.1" cy="113.4" r=".39"/>
<circle cx="103.1" cy="117.4" r=".39"/>
<circle cx="103.1" cy="111.7" r=".39"/>
<circle cx="103.1" cy="114.7" r=".39"/>
<circle cx="103.1" cy="116" r=".39"/>
<circle cx="103.1" cy="118.7" r=".39"/>
<circle cx="103.1" cy="115.7" r=".39"/>
<circle cx="103.1" cy="117.1" r=".39"/>
<circle cx="103.1" cy="114.4" r=".39"/>
<circle cx="103.1" cy="113.1" r=".39"/>
<circle cx="103.1" cy="118.4" r=".39"/>
<circle cx="117.4" cy="119.7" r="1.13"/>
<circle cx="123.9" cy="119.7" r="1.13"/>
<circle cx="132.7" cy="119.7" r="1.41"/>
<circle cx="91.1" cy="126.3" r=".39"/>
<circle cx="91.1" cy="124.7" r=".39"/>
<circle cx="91.1" cy="122" r=".39"/>
<circle cx="91.1" cy="126" r=".39"/>
<circle cx="91.1" cy="127.6" r=".39"/>
<circle cx="91.1" cy="120.9" r=".39"/>
<circle cx="91.1" cy="120.7" r=".39"/>
<circle cx="91.1" cy="124.9" r=".39"/>
<circle cx="91.1" cy="122.3" r=".39"/>
<circle cx="91.1" cy="123.3" r=".39"/>
<circle cx="91.1" cy="123.6" r=".39"/>
<circle cx="98.8" cy="123" r=".39"/>
<circle cx="100.1" cy="123" r=".39"/>
<circle cx="103.1" cy="127.3" r=".39"/>
<circle cx="103.1" cy="132.6" r=".39"/>
<circle cx="103.1" cy="131.3" r=".39"/>
<circle cx="103.1" cy="130" r=".39"/>
<circle cx="103.1" cy="126" r=".39"/>
<circle cx="103.1" cy="120" r=".39"/>
<circle cx="103.1" cy="128.6" r=".39"/>
<circle cx="103.1" cy="123" r="1.03"/>
<circle cx="103.1" cy="123" r="1.53"/>
<circle cx="106.1" cy="123" r=".39"/>
<circle cx="107.4" cy="123" r=".39"/>
</g>
<g fill="#000">
<circle cx="203.9" cy="58.7" r=".25"/>
<circle cx="207.1" cy="49.1" r=".25"/>
<circle cx="87.1" cy="74.7" r=".25"/>
<circle cx="90.4" cy="68.5" r=".25"/>
<circle cx="91.7" cy="68.5" r=".25"/>
<circle cx="95.1" cy="74.7" r=".25"/>
<circle cx="99.1" cy="74.7" r=".25"/>
<circle cx="102.4" cy="68.5" r=".25"/>
<circle cx="103.7" cy="68.5" r=".25"/>
<circle cx="107.1" cy="74.7" r=".25"/>
<circle cx="209.8" cy="73.9" r=".25"/>
<circle cx="240.8" cy="62.6" r=".25"/>
<circle cx="87" cy="116.3" r=".25"/>
<circle cx="91.2" cy="112.3" r=".25"/>
<circle cx="95.1" cy="116.5" r=".25"/>
<circle cx="130.9" cy="108.7" r=".25"/>
<circle cx="138.9" cy="108.7" r=".25"/>
<circle cx="130.9" cy="130.7" r=".25"/>
<circle cx="138.9" cy="130.7" r=".25"/>
</g>
<!-- layer: Visible Narrow -->
<g fill="none" stroke="#000" stroke-width=".36">
<path d="M195.3 53.9l.1 .2M195.4 54.1l5 2.9v1.2M195.4 54.1v1.2M195.4 53.6h.1M195.5 54.1l4.9 2.8M195.5 53.6l-.1 .2v.3M196.2 53.7v.1M196.8 52.8l-1.3 .8M198.3 52l-.1 .1M198.7 51.1v.8M199.1 52.3v.1M200.4 56.9l.8 .1h-.5z"/>
<path d="M201.2 52.3a1.2 1.2 0 0 0 1.3 1.3h1l.9-.3a3.6 3.6 0 0 1-2.9-.2l-.4-.6M201.3 50.7a2.64 2.64 0 0 0 3 .4M201.3 50.6a2.71 2.71 0 0 0 3 .4M201.7 44.8v.8M202.5 56.1l-1.4 .8M202.6 56.1l-1.4 .9v1.7M203.3 59.9l.2-.1v.2M203.4 54.8v.1M203.7 58v.8M203.9 60l-.2 .1M203.9 59l-1.1 .6M203.9 59.1l-1 .6"/>
<path d="M203.9 58.7l.2 .2M204 58.6l.1 .3M204.1 58.8l1.8 1M204.3 51.1l.1 2.1M204.3 50.9v.1M204.3 50.9l.1 .1M204.3 50.9l.2 .1M204.4 53.2v.1M204.4 53.3l1.5 .1M204.4 53.3v.1M204.4 53.2l1.4 .1M204.4 51v2.2"/>
<path d="M204.5 53.2l-.1 .1M204.5 51h-.1M204.5 53.2h-.1M204.6 46.5l.1 .2M204.6 46.2a1.18 1.18 0 0 0 2.1 0M205.1 45.6l.3-.1a.77 .77 0 0 1 1 .6 .86 .86 0 0 1-1.5-.3zM205.4 58.6l.3 .9 .9 .7M205.4 58.2a1.55 1.55 0 0 0 .5 1.6M205.5 52.4v.8M205.8 59.9l-1.7-1v1.4M205.8 59.9l1.5 .9M205.8 59.9l.8 .4"/>
<path d="M205.9 59.8l.7 .5M205.9 59.8h.1M206.5 53.8l-2.6 1.5M206.7 53.8l-2.8 1.6M206.7 46.5l-.1 .2M207.8 48.3v.8M208.4 53.8a1.18 1.18 0 0 0 2.1 0M208.4 54.1l.1 .2M208.9 53.2l.3-.1a.77 .77 0 0 1 1 .6 .86 .86 0 0 1-1.5-.3zM209.6 49.1a3.9 3.9 0 0 1-4 1.9l-1.1-.1M209.7 49a3.6 3.6 0 0 1-3.5 2.1l-1.8-.1M209.7 50.6l.1 .6-.3 .7"/>
<path d="M209.7 51l-.3 .9M209.7 50.1l1.2 .7M210.5 54.1l-.1 .2M210.9 50.8l.2 .3M211 50.8h.1M211.6 55.9v.8M212.9 59.8h.1M213 59.8h.1M213 59.8l-.6 .5 .6-.4M213 59.9h.1M213.1 53.9a.84 .84 0 0 1 .6 1.3M213.3 42.7v.8"/>
<path d="M213.4 56.7a3.7 3.7 0 0 1-3.8 1.9M213.5 56.6a3.3 3.3 0 0 1-2.9 2l-.9 .1M213.5 58.2a1.55 1.55 0 0 1-.5 1.6M213.5 58.6l-.3 .9-.8 .7M213.9 56.8a.81 .81 0 0 1-.4 1.1M214 57l-.5 .7M214 54.8l-.3 .5M214.5 53.2h.1M214.7 52.8l4.9 2.8M215.5 58.5l-3.1 1.8M215.5 58.4l-2.5 1.4M218.2 49.7v.7"/>
<path d="M218.9 55.7h.1M219.7 55.6v.1M235.1 57l-.6 1.8 3.8 2.2 .5-1.9M238.4 56.1l2 1.1M240.7 59.6l-.9 3M242.1 58.2l2 1.1M195.3 66l.1 .3M195.4 63v3.3l5 2.8M200.4 65.8v3.3M200.4 69.1v.1M200.4 69.1h.8M201.2 66.3v2.8"/>
<path d="M201.2 69.1v.1M203.7 67.7l-2.5 1.4M203.8 60.1h.1M203.9 70.8l.2 .3M204.1 67.9v3.2l4.9 2.8v-3.1M204.1 71.1h.1M206.6 60.3l.8 .3M206.6 60.3l.7 .4M206.6 60.2v.1M206.6 60.2a6.2 6.2 0 0 0 4.1 .6M207.3 60.7v.1M207.3 60.8l1.7 1v1.4"/>
<path d="M207.3 60.7l2 1h.5l1.2-.7M207.4 60.7l1.7 .3 1.7-.1M207.4 60.6l-.1 .1M207.4 60.6h.1M209 73.9h.8M209.1 61.7l.2 .2 .5-.2M209.8 73.9h.1M211.1 61l-1.3 .8v.9M223.7 68.3l5.7 3.2M223.7 68.4l5.7 3.3M223.7 70l2.3 1.3M224 65.2l5.6 3.3"/>
<path d="M224.6 64l1.9 1.2M227.1 71.9l2.3 1.3M228.2 66.2l2 1.1M233.6 63.7l.9 2M236.2 62.8l5.7 3.2M238.1 73.9l6 3.5M238.5 73.7l5.9 3.4M240.8 62.6l1.1 .6M243.1 79.3l.6 .3M243.7 79.6l-.4 1.1a17.2 17.2 0 0 0-1 5.3M243.7 79.6l3.8 2.2M249 79.7l.5 .3"/>
<path d="M249.9 78.8l-3.8-2.2-1.4 1.2-1 1.8M249.9 78.8l-1.4 1.2-1 1.7M250.4 66.8l5.9 3.4M250.6 66.7l6 3.5M257.5 71a1.94 1.94 0 0 0-2 .2l1.8 1M257.8 70.8l-.1 .3M267.1 76.4l1 .6M267.6 76.5l.8 .5M230.5 83.2h-.1M241.4 88.5l.5-.2 .4 .2M241.4 88.5l.2 2.4 .6 1.5 .4-.2h.5M242.2 81.2l.9 .2"/>
<path d="M242.2 81.2l-.6 2.1-.2 2.7M242.3 86l3.4 2M242.3 86v2.5M242.3 88.5l3.2 1.8M242.3 88.5a7.8 7.8 0 0 0 1.4 4.8M242.3 86l-.4-.1-.5 .1v2.5M243.7 93.3l.4 .4M243.7 93.3l1.6 1M243.7 93.3l-.6 .1M246.8 83.6l-.3 1.4M246.8 83.6l.2 .1M247.5 81.8l-.7 1.8"/>
<path d="M247.5 81.8l.2 .1M248.8 80.1l.5 .3M255.8 84.1l.1 .1M256 83.7l.2 .2"/>
</g>
<g fill="#000">
<circle cx="203.8" cy="60" r=".18"/>
<circle cx="203.8" cy="60.1" r=".18"/>
</g>
<!-- layer: Border -->
<path d="M0 -.1v15M297 -.1v15M20 9.9h267v190h-267zM148.5 4.9v10M15 109.9h10M282 109.9h10M0 194.9v15h15M148.5 194.9v10M297 194.9v15h-15" fill="none" stroke="#000" stroke-width=".25"/>
<!-- layer: TitleBlock -->
<path d="M107 152.9h180v47h-180zM131 152.9v10M165 152.9v47M226 152.9v47M107 162.9h180M165 172.9h122M226 189.9h61M236 189.9v10M272 189.9v10" fill="none" stroke="#000" stroke-width=".36"/>
<!-- layer: Dimensions -->
<path d="M174.9 102.5h15.9M188.8 106v27.3M26.9 134.8v11.3M174.3 137.5v8.6M174.9 136.9h15.9M30.4 144.1h140.4" fill="none" stroke="#000" stroke-width=".25"/>
<path d="M188.8 102.5l.6 3.5h-1.2zM188.2 133.3h1.2l-.6 3.6zM26.9 144.1l3.5-.6v1.2zM170.8 143.5l3.5 .6-3.5 .6z" fill="#000" stroke="#000" stroke-width=".21"/>
<!-- layer: Annotations -->
<path d="M177.9 26l2.7-2.3 .6 .9zM213.5 39l1 .6-2.4 2.6zM221.5 51.9l1.2-.1-.3 3.6zM241 53.3l.9 .8-2.7 2.3zM210.4 74.3l-.9 3.4-1.1-.5zM234.2 70l2.7-2.3 .6 1zM243.7 73.9l2.9-2 .5 1zM221.9 78.2v3.6l-1.2-.3zM260.9 97l.9 3.4-1.2 .1z" fill="#000" stroke="#000" stroke-width=".21"/>
<path d="M260.8 19.4h-72.7l-7.2 4.7M238.3 29.8h-18.4l-5.9 9.5M246.2 38.1h-25.3l1.2 13.8M274.3 42.6h-23.8l-9.1 11.1M209 77.5l-6.2 13.3h-25M282.4 66.5h-23l-12.6 5.9M284.5 60.6h-34.9l-12.4 7.5M221.3 81.7l-3.4 18.1h-12.9M261.2 100.4l2.2 25h-31.7" fill="none" stroke="#000" stroke-width=".25"/>
<g font-size="7">
<text x="166" y="183.4">WTC</text>
<text x="254.5" y="185.8">3</text>
<text x="166" y="190.9">ESC 2:3</text>
</g>
<g font-size="4.9">
<text x="191.2" y="18.4">Batteries, rx and battery monitor</text>
<text x="223.2" y="29.1">Servos</text>
<text x="253.7" y="29.9">Rudder</text>
<text x="253.7" y="35.8">magnetic</text>
<text x="224.4" y="37.1">Air pumps</text>
<text x="253.9" y="41.6">couplings</text>
<text x="252.9" y="59.9">Solenoid valve</text>
<text x="262.5" y="65.8">Dc motor</text>
<text x="177.4" y="78.5">Pump and</text>
<text x="181.4" y="84.3">solenoid</text>
<text x="179.1" y="90.1">controller</text>
<text x="204.6" y="99.1">ESC</text>
<text x="231.3" y="112.7">Propulsion</text>
<text x="234.3" y="118.5">magnetic</text>
<text x="187.2" y="124.5" transform="rotate(-90 187.2 124.5)">51.5</text>
<text x="233.6" y="124.4">couplings</text>
<text x="96.9" y="142.6">221</text>
<text x="132" y="161.4">S-81</text>
<text x="166" y="161.4">JuanGg</text>
<text x="202.1" y="161.4">June 2019</text>
<text x="116.3" y="178.3">RC model submarine</text>
<text x="116.3" y="184.2">ESC 1:120</text>
<text x="229.3" y="198.6">A</text>
<text x="237" y="198.4">August 2019</text>
<text x="276.1" y="198.6">1/1</text>
</g>
<g font-size="2.5">
<text x="108" y="155.7">Dept.</text>
<text x="132" y="155.7">Technical reference</text>
<text x="166" y="155.7">Created by</text>
<text x="227" y="155.7">Approved by</text>
<text x="166" y="165.7">Document type</text>
<text x="227" y="165.7">Document status</text>
<text x="166" y="175.7">Title</text>
<text x="227" y="175.7">DWG No.</text>
<text x="227" y="192.7">Rev.</text>
<text x="237" y="192.7">Date of issue</text>
<text x="273" y="192.7">Sheet</text>
</g>
</svg>
